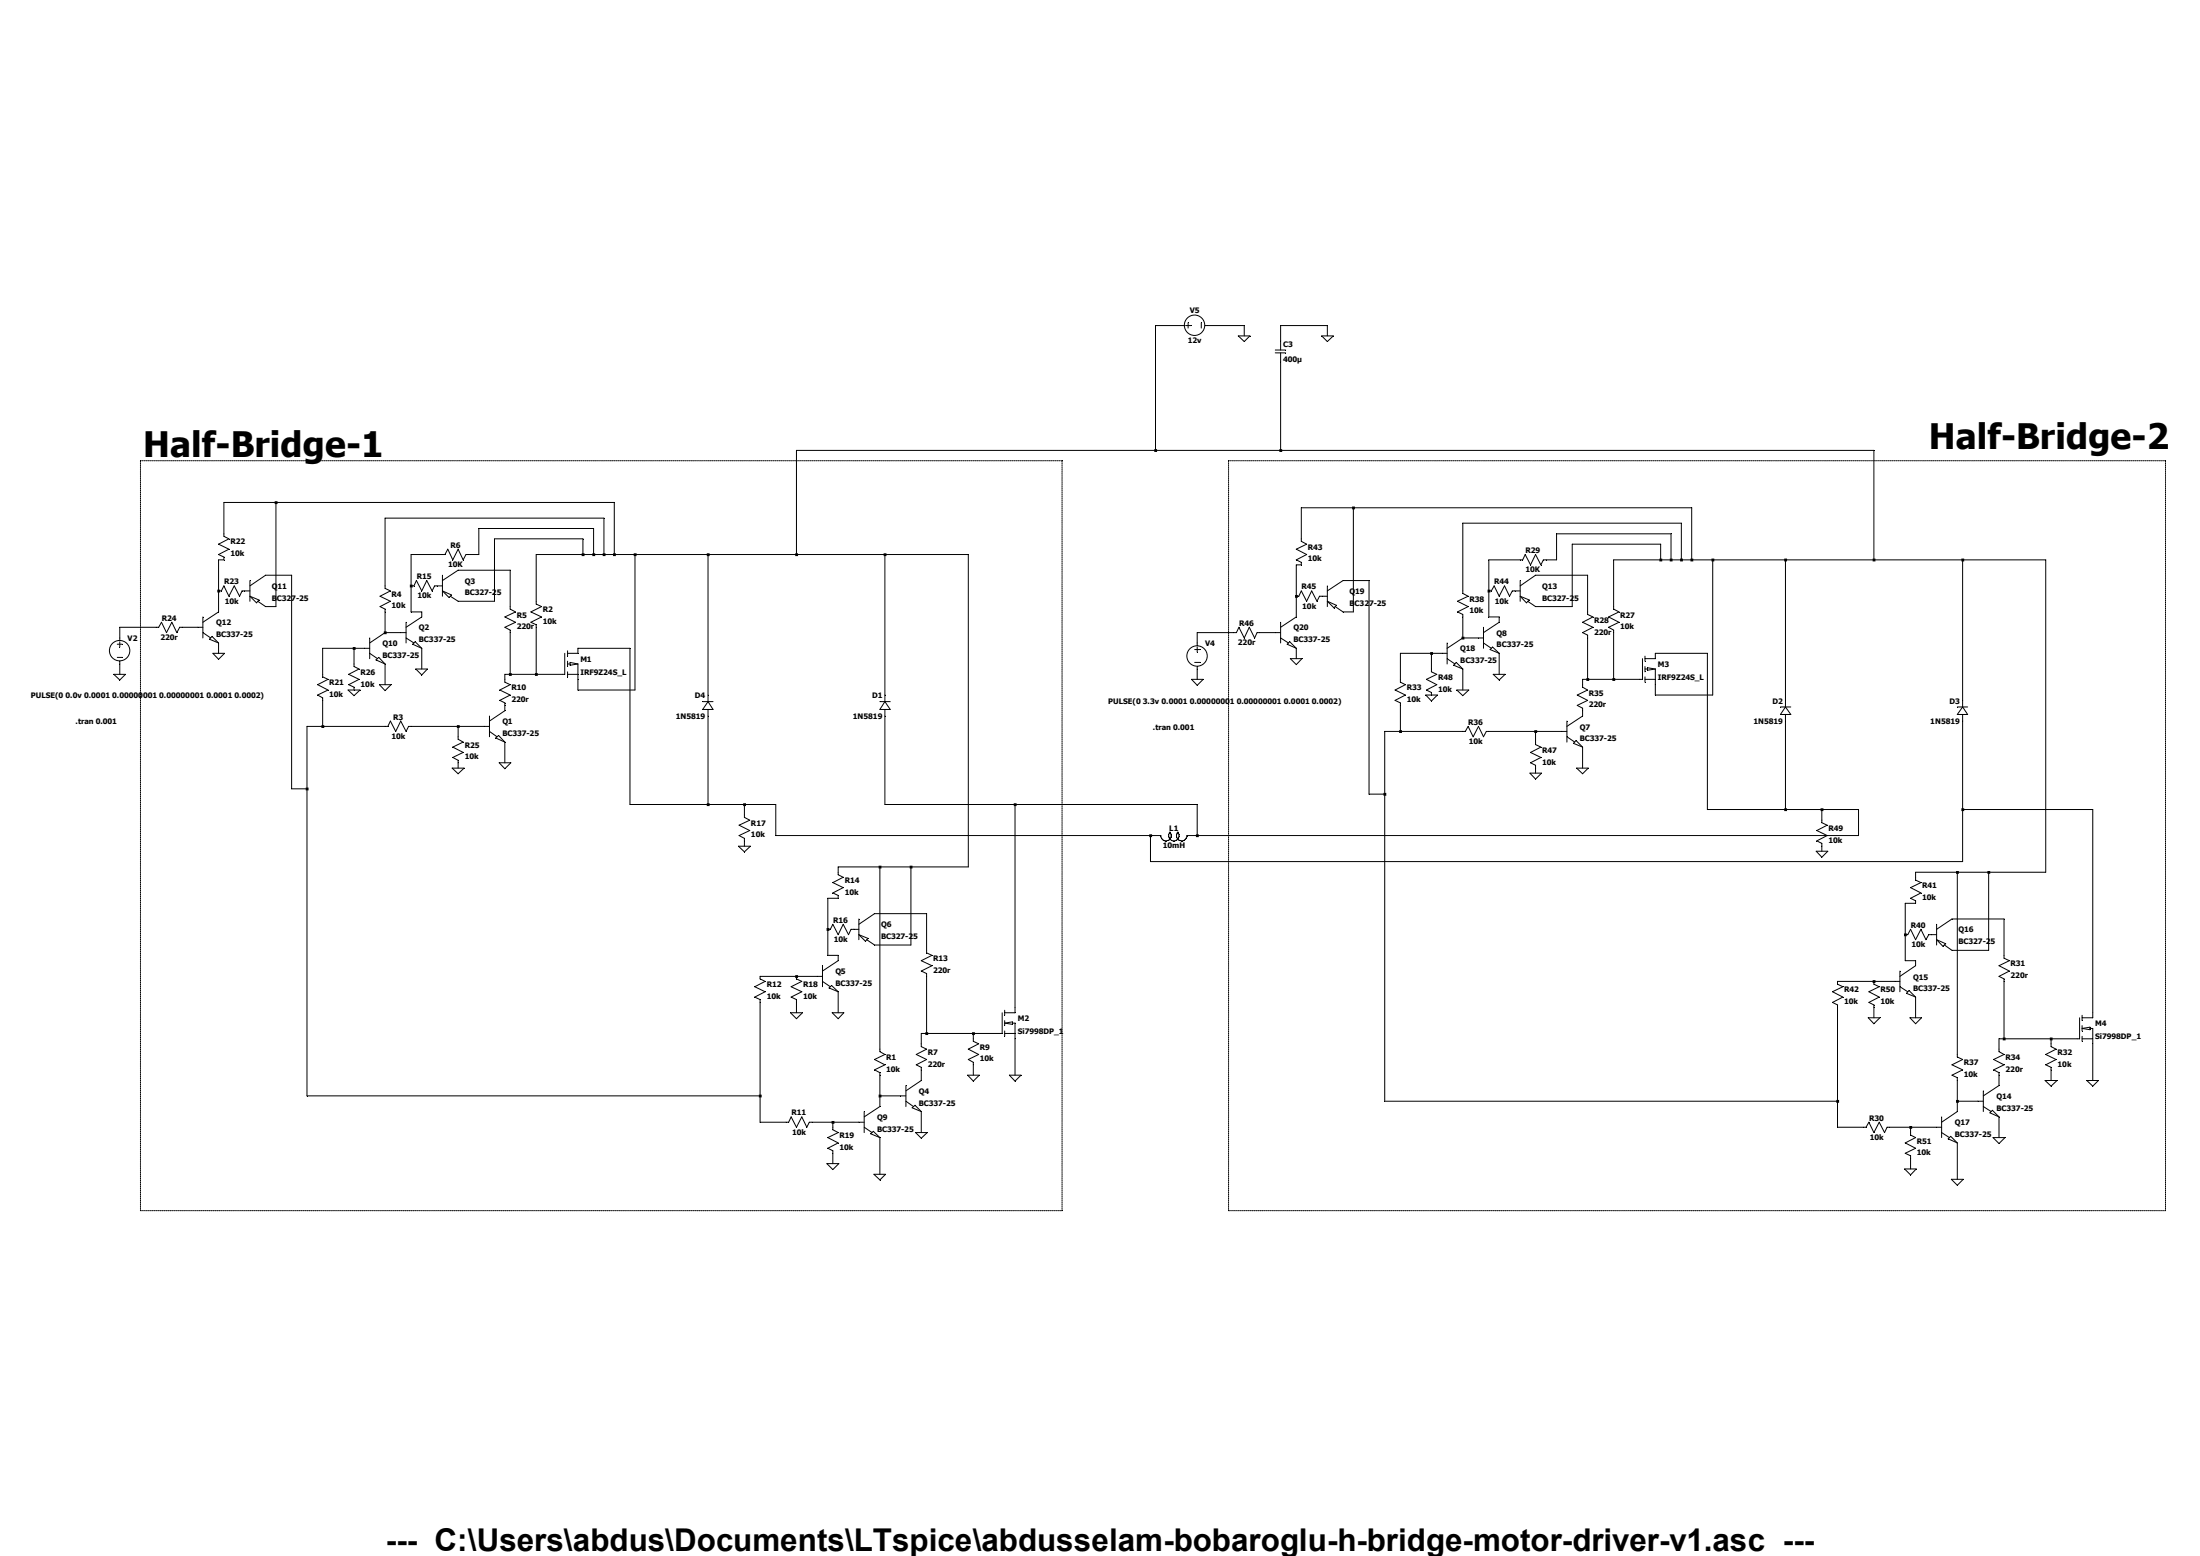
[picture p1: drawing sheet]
<svg xmlns="http://www.w3.org/2000/svg" width="297mm" height="210mm" viewBox="0 0 297 210" stroke-linecap="round" stroke-linejoin="round" font-family="sans-serif">
<g fill="none" stroke="#000" stroke-width=".14">
<path d="M159.9 43.9h-3.9v16.9M160.1 43.9h.7M160.4 43.6v.7M162.2 43.6v.7M162.7 43.9h5.3v1.4M167.2 45.3h1.5l-.7 .8zM172.2 47.2h1.4M172.2 47.6h1.4M172.9 47.6v13.2M178.4 45.3h1.6l-.8 .8zM179.2 45.3v-1.4h-6.3v3.3M19 62.2h124.4v101.2h-124.4z"/>
<path d="M29.5 79.8h.4l.3-.7 .7 1.4 .7-1.4 .7 1.4 .4-.7h1M33.7 78.4v2.8M33.7 79.1l2.2-1.5h3.5v28.9h2M37.3 67.8v14.1h-1.4l-1.1-.7M55.5 79.1h.4l.3-.7 .7 1.4 .7-1.4 .7 1.4 .4-.7h1M59.7 79.8l1.3 .5-.4 .3zM59.7 77.6v2.9M59.7 78.4l2.1-1.4h7.1v5.2l.7 .4-1.4 .7 1.4 .7-1.4 .7 .7 .3v6M78.7 74.8v-2.1h-11.9v8.5h-5l-1-.7M80.1 74.8v-3.5h-15.5v3.5h-1.7l-.4 .8-.7-1.5-.7 1.5-.6-1.5-.4 .7h-4.6v7.8h1.4v.7l-2.1 1.4M81.5 74.8v-4.9h-29.5v9.5l.7 .4-1.4 .7 1.4 .7-1.4 .7 .7 .3v3.2M82.9 74.8v-7h-52.7v4.6l.7 .3-1.4 .7 1.4 .7-1.4 .7 .7 .4v.4h-.7v7l-2.1 1.4"/>
<path d="M85.7 74.8v18.3h-7.7v-3.5M95.6 74.8v19.9M107.5 74.8v-14h145.5v14.8M119.5 74.8v19.9M165.9 62.2h126.5v101.2h-126.5zM179.2 79.1v2.8M179.2 79.8l2.1-1.4h3.5v28.8h2.1M182.7 68.5v14.1h-1.4l-1-.7M201 79.8h.3l.4-.7 .7 1.4 .7-1.4 .7 1.4 .4-.7h1M205.2 78.4v2.8M205.2 79.1l2.1-1.5h7v5.3l.8 .4-1.4 .7 1.4 .7-1.4 .7 .6 .3v6M224.2 75.6v-2.2h-11.9v8.5h-5l-1.1-.7"/>
<path d="M225.6 75.6v-3.5h-15.5v3.5h-1.7l-.4 .6-.7-1.4-.7 1.4-.7-1.4-.3 .8h-4.6v7.7h1.4v.7l-2.1 1.4M227 75.6v-5h-29.5v9.5l.7 .4-1.4 .7 1.4 .7-1.4 .7 .7 .3v3.2M228.4 75.6v-7.1h-52.7v4.6l.7 .3-1.4 .7 1.4 .7-1.4 .8 .7 .3v.3h-.7v7.1l-2.1 1.4M231.2 75.6v18.2h-7.7v-3.5M241 75.6v19.8M265 75.6v19.8M15.4 91h1.5l-.7 .8zM15.8 87h.7M15.8 88.7h.7M16.2 86.6v.7M16.2 89.2v1.8M27.4 85.4l1 .7"/>
<path d="M27.4 83.3v2.8M27.4 84.7h-3.1l-.4 .7-.7-1.4-.7 1.4-.7-1.4-.4 .7h-5.2v1.7M28.6 85.9l.9 .9-1.2-.5zM28.7 88.2h1.6l-.8 .8zM29.5 86.8v1.4M33.7 80.5l1.3 .5-.4 .4zM47 93.1h1.6l-.8 .8zM47.8 87.5v2.5l.7 .3-1.4 .7 1.4 .7-1.4 .7 .7 .4v.3M49.9 87.5h-6.3v3.9l.7 .3-1.4 .7 1.4 .7-1.4 .7 .7 .4v3.8M49.9 88.2l1.1 .7M49.9 86.1v2.8M50.8 89.1l.3-.4 .9 .9z"/>
<path d="M51.2 92.4h1.6l-.8 .8zM52 85.4h2.8M52 85.4l-2.1 1.4M52 89.6v2.8M54.8 86.1l1.1 .7M54.8 84v2.8M56 86.6l.9 .9-1.2-.5zM56.1 90.3h1.6l-.8 .8zM56.9 87.5v2.8M61.8 98v1.8l.7 .4-1.4 .6 1.4 .8-1.4 .6 .7 .4v1.1M66.1 98.7l1 .7M66.1 96.6v2.8"/>
<path d="M66.1 98h-10.9l-.4 .7-.7-1.4-.7 1.4-.7-1.4-.3 .7h-11v49.9h61.2M66.9 99.6l.4-.3 .9 .9zM72.4 91v-6.7l-.7-.3 1.4-.7-1.4-.7 1.4-.7-.7-.4v-6.7h58.3v42.2h-17.5v1.1l.6 .3-1.4 .7 1.4 .7-1.4 .7 .8 .4v.3h-1.4v7.7h1.4v.8l-2.2 1.4M76.2 88.2v2.8h-8v1.1l.7 .3-1.4 .7 1.4 .7-1.4 .7 .7 .4v1l-2.1 1.4M76.6 88.2h1.4v-.7h7v21.1h19.7v4.2h52a.7 .7 0 0 0 1 .7 .7 .7 0 0 0 .2-1.2M76.6 91h1.4M76.6 89.6h.4M76.6 87.8v.8M76.6 89.2v.8M76.6 90.7v.7M77 89.4l1 .2-1 .2zM94.9 94.7h1.4"/>
<path d="M95.6 94.7l.7 1.1h-1.4zM95.6 95.8v12.8M118.8 94.7h1.4M119.5 94.7l.7 1.1h-1.4zM119.5 95.8v12.8h42.1v4.2M160.9 91.7h1.5l-.8 .8zM161.3 87.7h.7M161.3 89.4h.7M161.6 87.3v.7M161.6 90v1.7M172.9 85.4h-3.2l-.3 .7-.7-1.4-.7 1.4-.7-1.4-.4 .7h-5.3v1.8M172.9 86.1l1 .7"/>
<path d="M172.9 84v2.8M173.8 87l.3-.4 .9 .9zM174.2 88.9h1.6l-.8 .8zM175 80.5h.3l.4-.7 .7 1.4 .7-1.4 .7 1.4 .3-.7h1.1M175 87.5v1.4M179.2 81.2l1.2 .5-.3 .3zM192.5 93.8h1.6l-.8 .8zM193.3 88.2v2.5l.7 .3-1.4 .7 1.4 .7-1.4 .7 .7 .4v.3M195.4 88.2h-6.3v3.9l.6 .3-1.4 .7 1.4 .7-1.4 .7 .8 .4v3.8M195.4 88.9l1 .7M195.4 86.8v2.8M196.6 89.4l.9 .9-1.2-.5z"/>
<path d="M196.7 93.1h1.6l-.8 .8zM197.5 86.1h2.8M197.5 86.1l-2.1 1.4M197.5 90.3v2.8M200.3 86.8l1 .7M200.3 84.7v2.8M201.5 87.3l.9 .9-1.2-.5zM201.6 91h1.6l-.8 .8zM202.4 88.2v2.8M205.2 80.5l1.3 .5-.4 .4zM207.3 98.7v1.8l.7 .3-1.4 .8 1.4 .6-1.4 .8 .7 .3v1.1M211.5 99.4l1.1 .8"/>
<path d="M211.5 97.3v2.9M211.5 98.7h-10.8l-.4 .7-.7-1.4-.7 1.4-.7-1.4-.4 .7h-10.9v49.9h61.2M212.8 99.9l.9 .9-1.3-.5zM217.8 91.7v-6.7l-.6-.3 1.4-.7-1.4-.7 1.4-.7-.8-.4v-6.6h58.4v42.1h-17.6v1.1l.7 .3-1.4 .7 1.4 .7-1.4 .7 .7 .4v.3h-1.4v7.8h1.4v.6l-2.1 1.5M221.7 88.9v2.8h-8v1.1l.6 .3-1.4 .7 1.4 .7-1.4 .7 .8 .4v1l-2.2 1.4M222.1 88.9h1.4v-.7h7v21.1h20.4v3.5h-90.7a.7 .7 0 0 1-.9 .7 .7 .7 0 0 1-.3-1.2M222.1 91.7h1.4M222.1 90.3h.3M222.1 88.6v.6M222.1 90v.7M222.1 91.4v.7M222.4 90.1l1.1 .2-1.1 .2z"/>
<path d="M240.4 95.4h1.4M241 95.4l.8 1h-1.4zM241 96.4v12.9M264.2 95.4h1.4M265 95.4l.6 1h-1.4zM265 96.4v19.9h-109.7v-3.5M61 103.7h1.7l-.9 .7zM67.4 103h1.6l-.8 .8zM68.2 100.2v2.8M99.7 114.2h1.6l-.8 .8zM100.5 108.6v1.7l.7 .4-1.4 .7 1.4 .7-1.4 .7 .7 .4v1M118.8 117v24.9l.7 .4-1.4 .7 1.4 .7-1.4 .7 .7 .4v4.6l-2.1 1.3"/>
<path d="M123 117v10.6h-4.9l-1.1-.8M137 108.6v28.1h-1.4M158 112.3a.7 .7 0 0 0 0 1 .7 .7 0 0 0 1 0 .7 .7 0 0 0 0-1M206.5 104.4h1.6l-.8 .8zM212.9 103.7h1.5l-.7 .7zM213.7 100.8v2.9M245.2 114.9h1.6l-.8 .8zM246 109.3v1.7l.7 .4-1.4 .7 1.4 .7-1.4 .7 .7 .3v1.1M264.2 117.7v25l.8 .3-1.5 .7 1.5 .7-1.5 .7 .7 .4v4.5l-2.1 1.5M265 109.3h17.5v28.1h-1.4M268.5 117.7v10.6h-5l-1-.7M106.7 136.7h1.6l-.8 .8z"/>
<path d="M107.5 131.8v.3l.7 .4-1.4 .7 1.4 .7-1.4 .7 .7 .3v1.8M111 131.8h-8.4v.3l.7 .4-1.4 .7 1.4 .7-1.4 .7 .7 .3v16.6h3.9l.3-.8 .7 1.4 .7-1.4 .7 1.4 .4-.6h7.4M111 132.5l1.1 .7M111 130.3v2.9M111.8 125.4h.3l.3-.6 .8 1.4 .6-1.4 .8 1.4 .3-.8h1.1M111.9 133.3l.4-.3 .9 .9zM112.4 136.7h1.5l-.7 .8zM113.2 133.9v2.8M116 126.2l1.2 .5-.4 .3zM116 124v2.8M116 124.8l2.1-1.5h7v5.3l.7 .3-1.4 .8 1.4 .6-1.4 .8 .7 .3v8.1M131.4 139.5v1l.7 .4-1.4 .7 1.4 .7-1.4 .7 .7 .4v1.7"/>
<path d="M135.3 136.7v2.8h-10.9v1.8l.7 .3-1.4 .7 1.4 .7-1.4 .7 .7 .4v1.7l-2.1 1.4M135.6 139.5h1.4M135.6 138.1l1.1-.2v.4zM135.6 136.4v.6M135.6 137.8v.6M135.6 139.1v.8M136.7 138.1h.3v7M252.2 137.4h1.6l-.8 .8zM253 132.5v.3l.7 .4-1.4 .7 1.4 .7-1.4 .7 .7 .3v1.8M256.5 132.5h-8.4v.3l.7 .4-1.4 .7 1.4 .7-1.4 .7 .7 .3v16.5h3.8l.4-.6 .7 1.4 .7-1.4 .7 1.4 .4-.8h7.3M256.5 133.2l1.1 .7M256.5 131.1v2.8"/>
<path d="M257.2 126.2h.4l.3-.8 .7 1.4 .7-1.4 .7 1.4 .4-.6h1.1M257.7 133.7l.9 .9-1.2-.5zM257.9 137.4h1.5l-.8 .8zM258.6 134.6v2.8M261.5 126.8l1.2 .6-.4 .3zM261.5 124.8v2.8M261.5 125.4l2-1.4h7.1v5.3l.7 .4-1.4 .6 1.4 .8-1.4 .7 .7 .3v8.1M280.8 137.4v2.8h-10.9v1.7l.7 .4-1.4 .7 1.4 .7-1.4 .7 .7 .4v1.7l-2.1 1.4M281.1 138.8l1.1-.2v.4zM281.1 137v.8M281.1 138.4v.7M281.1 139.9v.6"/>
<path d="M282.2 138.8h.3v7M111.6 157.1h1.6l-.8 .8zM112.4 151.5v1l.8 .4-1.4 .6 1.4 .8-1.4 .7 .6 .3v1.8M116.7 152.1l1 .8M116.7 150v2.9M117.9 152.7l.9 .8-1.2-.5zM118 158.5h1.5l-.7 .8zM118.8 147.9h3.5M118.8 153.5v5M122.3 148.6l1 .8M122.3 146.5v2.9M123.1 149.5l.4-.3 .9 .8z"/>
<path d="M123.6 152.9h1.6l-.8 .7zM124.4 150v2.9M130.6 145.1h1.6l-.8 .8zM136.3 145.1h1.5l-.8 .8zM257.1 157.8h1.6l-.8 .8zM257.9 152.1v1.1l.7 .3-1.4 .8 1.4 .7-1.4 .7 .7 .3v1.8M262.1 152.9l1.1 .6M262.1 150.7v2.8M263.4 153.4l.8 .9-1.2-.6zM263.4 159.2h1.6l-.8 .8zM264.2 148.6h3.6M264.2 154.3v4.9"/>
<path d="M267.8 149.4l1 .6M267.8 147.2v2.8M268.6 150.2l.4-.3 .9 .8zM269.1 153.5h1.6l-.8 .8zM269.9 150.7v2.8M276.1 145.8h1.6l-.8 .8zM276.9 140.2v1.1l.7 .3-1.4 .7 1.4 .7-1.4 .7 .7 .4v1.7M281.1 140.2h1.4M281.7 145.8h1.6l-.8 .8z"/>
<circle cx="161.3" cy="43.9" r="1.38"/>
<circle cx="16.1" cy="87.8" r="1.38"/>
<circle cx="161.6" cy="88.5" r="1.38"/>
</g>
<path d="M29.3 79.6h.4v.4h-.4zM37.1 67.6h.4v.4h-.4zM41.3 106.3h.4v.4h-.4zM43.4 97.9h.4v.4h-.4zM47.6 87.3h.4v.4h-.4zM51.8 85.2h.4v.4h-.4zM55.3 78.9h.4v.4h-.4zM61.7 97.9h.4v.4h-.4zM68.7 90.8h.4v.4h-.4zM72.2 90.8h.4v.4h-.4zM78.5 74.7h.4v.4h-.4zM80 74.7h.3v.4h-.3zM81.4 74.7h.3v.4h-.3zM82.8 74.7h.3v.4h-.3zM85.6 74.7h.3v.4h-.3zM95.4 74.7h.4v.4h-.4zM95.4 108.4h.4v.4h-.4zM100.3 108.4h.4v.4h-.4zM102.4 147.7h.4v.4h-.4zM107.4 74.7h.3v.4h-.3zM107.4 131.6h.3v.4h-.3zM111.6 125.3h.4v.3h-.4zM112.3 151.3h.3v.4h-.3zM118.6 116.8h.4v.4h-.4zM118.6 147.7h.4v.4h-.4zM119.3 74.7h.4v.4h-.4zM122.8 116.8h.4v.4h-.4zM124.9 139.3h.4v.4h-.4zM131.2 139.3h.4v.4h-.4zM136.9 108.4h.3v.4h-.3zM155.2 112.6h.3v.4h-.3zM155.8 60.6h.4v.4h-.4zM161.5 112.6h.3v.4h-.3zM172.7 60.6h.4v.4h-.4zM174.8 80.3h.4v.4h-.4zM182.5 68.4h.4v.3h-.4zM186.8 107h.4v.4h-.4zM188.9 98.6h.4v.3h-.4zM193.1 88h.4v.4h-.4zM197.3 85.9h.4v.4h-.4zM200.8 79.6h.4v.4h-.4zM207.1 98.6h.4v.3h-.4zM214.2 91.5h.3v.4h-.3zM217.7 91.5h.4v.4h-.4zM224 75.4h.4v.4h-.4zM225.4 75.4h.4v.4h-.4zM226.8 75.4h.4v.4h-.4zM228.2 75.4h.4v.4h-.4zM231.1 75.4h.3v.4h-.3zM240.9 75.4h.4v.4h-.4zM240.9 109.1h.4v.4h-.4zM245.8 109.1h.4v.4h-.4zM247.9 148.5h.4v.3h-.4zM252.8 75.4h.4v.4h-.4zM252.8 132.3h.4v.4h-.4zM257 126h.4v.4h-.4zM257.8 152h.3v.4h-.3zM264.1 117.6h.4v.3h-.4zM264.1 148.5h.4v.3h-.4zM264.8 75.4h.4v.4h-.4zM264.8 109.1h.4v.4h-.4zM268.3 117.6h.4v.3h-.4zM270.4 140h.4v.4h-.4zM276.7 140h.4v.4h-.4z" fill-rule="evenodd" fill="#000"/>
<g font-size="4.7">
<text x="19.3" y="61.6">Half-Bridge-1</text>
<text x="260.4" y="60.6">Half-Bridge-2</text>
</g>
<text font-size="4.2" x="52.1" y="209.3">--- C:\Users\abdus\Documents\LTspice\abdusselam-bobaroglu-h-bridge-motor-driver-v1.asc ---</text>
<g font-size="1">
<text x="160.4" y="46.4">12v</text>
<text x="160.6" y="42.3">V5</text>
<text x="173.2" y="46.8">C3</text>
<text x="173.2" y="48.9">400µ</text>
<text x="31.1" y="73.5">R22</text>
<text x="31.1" y="75.1">10k</text>
<text x="60.5" y="76.6">10K</text>
<text x="60.8" y="73.9">R6</text>
<text x="176.6" y="74.2">R43</text>
<text x="176.6" y="75.8">10k</text>
<text x="206" y="74.6">R29</text>
<text x="206" y="77.3">10K</text>
<text x="21.8" y="83.8">R24</text>
<text x="30.3" y="78.9">R23</text>
<text x="30.4" y="81.5">10k</text>
<text x="36.7" y="79.5">Q11</text>
<text x="36.7" y="81.1">BC327-25</text>
<text x="52.9" y="80.5">R4</text>
<text x="52.9" y="82.1">10k</text>
<text x="56.3" y="78.1">R15</text>
<text x="56.3" y="80.8">10k</text>
<text x="62.7" y="78.8">Q3</text>
<text x="62.7" y="80.3">BC327-25</text>
<text x="69.8" y="83.4">R5</text>
<text x="73.3" y="82.6">R2</text>
<text x="175.7" y="79.5">R45</text>
<text x="175.8" y="82.2">10k</text>
<text x="182.2" y="80.2">Q19</text>
<text x="182.2" y="81.8">BC327-25</text>
<text x="198.4" y="81.2">R38</text>
<text x="198.4" y="82.8">10k</text>
<text x="201.7" y="78.9">R44</text>
<text x="201.8" y="81.5">10k</text>
<text x="208.2" y="79.5">Q13</text>
<text x="208.2" y="81.1">BC327-25</text>
<text x="218.7" y="83.4">R27</text>
<text x="17.2" y="86.5">V2</text>
<text x="21.7" y="86.4">220r</text>
<text x="29.2" y="84.4">Q12</text>
<text x="29.2" y="86">BC337-25</text>
<text x="51.6" y="87.2">Q10</text>
<text x="51.6" y="88.8">BC337-25</text>
<text x="56.6" y="85.1">Q2</text>
<text x="56.6" y="86.7">BC337-25</text>
<text x="69.8" y="84.9">220r</text>
<text x="73.3" y="84.2">10k</text>
<text x="78.4" y="89.3">M1</text>
<text x="162.7" y="87.2">V4</text>
<text x="167.1" y="87.1">220r</text>
<text x="167.3" y="84.5">R46</text>
<text x="174.6" y="85.1">Q20</text>
<text x="174.6" y="86.7">BC337-25</text>
<text x="197.1" y="87.9">Q18</text>
<text x="197.1" y="89.5">BC337-25</text>
<text x="202.1" y="85.8">Q8</text>
<text x="202.1" y="87.4">BC337-25</text>
<text x="215.2" y="84">R28</text>
<text x="215.2" y="85.6">220r</text>
<text x="218.7" y="84.9">10k</text>
<text x="4.1" y="94.3">PULSE(0 0.0v 0.0001 0.00000001 0.00000001 0.0001 0.0002)</text>
<text x="44.4" y="92.5">R21</text>
<text x="44.4" y="94.1">10k</text>
<text x="48.7" y="91.1">R26</text>
<text x="48.7" y="92.7">10k</text>
<text x="69" y="93.2">R10</text>
<text x="69" y="94.8">220r</text>
<text x="78.4" y="91.1">IRF9Z24S_L</text>
<text x="93.8" y="94.2">D4</text>
<text x="117.7" y="94.2">D1</text>
<text x="149.6" y="95">PULSE(0 3.3v 0.0001 0.00000001 0.00000001 0.0001 0.0002)</text>
<text x="189.9" y="93.2">R33</text>
<text x="189.9" y="94.8">10k</text>
<text x="194.1" y="91.8">R48</text>
<text x="194.1" y="93.3">10k</text>
<text x="214.5" y="93.9">R35</text>
<text x="214.5" y="95.5">220r</text>
<text x="223.8" y="90">M3</text>
<text x="223.8" y="91.8">IRF9Z24S_L</text>
<text x="239.3" y="95">D2</text>
<text x="263.2" y="95">D3</text>
<text x="10.2" y="97.7">.tran 0.001</text>
<text x="52.8" y="99.7">10k</text>
<text x="53.1" y="97.1">R3</text>
<text x="62.7" y="100.9">R25</text>
<text x="67.8" y="97.7">Q1</text>
<text x="67.8" y="99.4">BC337-25</text>
<text x="91.2" y="97.1">1N5819</text>
<text x="115.1" y="97.1">1N5819</text>
<text x="155.7" y="98.5">.tran 0.001</text>
<text x="198.2" y="97.8">R36</text>
<text x="198.3" y="100.5">10k</text>
<text x="208.2" y="101.6">R47</text>
<text x="213.3" y="98.5">Q7</text>
<text x="213.3" y="100">BC337-25</text>
<text x="236.7" y="97.7">1N5819</text>
<text x="260.6" y="97.7">1N5819</text>
<text x="62.7" y="102.5">10k</text>
<text x="208.2" y="103.2">10k</text>
<text x="101.4" y="111.5">R17</text>
<text x="101.4" y="113">10k</text>
<text x="157.9" y="112.1">L1</text>
<text x="246.8" y="112.2">R49</text>
<text x="246.8" y="113.7">10k</text>
<text x="114" y="119.2">R14</text>
<text x="157" y="114.5">10mH</text>
<text x="259.5" y="119.9">R41</text>
<text x="112.5" y="124.5">R16</text>
<text x="114" y="120.8">10k</text>
<text x="119" y="125.2">Q6</text>
<text x="258" y="125.2">R40</text>
<text x="259.5" y="121.5">10k</text>
<text x="264.4" y="125.9">Q16</text>
<text x="112.6" y="127.2">10k</text>
<text x="112.8" y="131.5">Q5</text>
<text x="119" y="126.7">BC327-25</text>
<text x="126" y="129.8">R13</text>
<text x="126" y="131.3">220r</text>
<text x="258.1" y="127.8">10k</text>
<text x="264.4" y="127.5">BC327-25</text>
<text x="271.4" y="130.4">R31</text>
<text x="103.5" y="133.3">R12</text>
<text x="103.5" y="134.8">10k</text>
<text x="108.4" y="133.3">R18</text>
<text x="108.4" y="134.8">10k</text>
<text x="112.8" y="133.1">BC337-25</text>
<text x="137.4" y="137.8">M2</text>
<text x="249" y="133.9">R42</text>
<text x="249" y="135.6">10k</text>
<text x="253.9" y="133.9">R50</text>
<text x="253.9" y="135.6">10k</text>
<text x="258.3" y="132.2">Q15</text>
<text x="258.3" y="133.8">BC337-25</text>
<text x="271.4" y="132">220r</text>
<text x="119.6" y="143.1">R1</text>
<text x="125.3" y="142.4">R7</text>
<text x="125.3" y="144">220r</text>
<text x="132.3" y="141.7">R9</text>
<text x="132.3" y="143.3">10k</text>
<text x="137.4" y="139.6">Si7998DP_1</text>
<text x="265.1" y="143.8">R37</text>
<text x="270.8" y="143.1">R34</text>
<text x="277.8" y="142.4">R32</text>
<text x="277.8" y="144">10k</text>
<text x="282.9" y="138.5">M4</text>
<text x="282.9" y="140.3">Si7998DP_1</text>
<text x="119.6" y="144.7">10k</text>
<text x="124" y="147.7">Q4</text>
<text x="124" y="149.2">BC337-25</text>
<text x="265.1" y="145.4">10k</text>
<text x="269.5" y="148.3">Q14</text>
<text x="269.5" y="149.9">BC337-25</text>
<text x="270.8" y="144.7">220r</text>
<text x="106.8" y="150.5">R11</text>
<text x="106.9" y="153.2">10k</text>
<text x="113.3" y="153.6">R19</text>
<text x="113.3" y="155.2">10k</text>
<text x="118.4" y="151.2">Q9</text>
<text x="118.4" y="152.7">BC337-25</text>
<text x="252.3" y="151.3">R30</text>
<text x="252.4" y="153.9">10k</text>
<text x="258.8" y="154.3">R51</text>
<text x="258.8" y="155.9">10k</text>
<text x="263.9" y="151.9">Q17</text>
<text x="263.9" y="153.5">BC337-25</text>
</g>
</svg>
